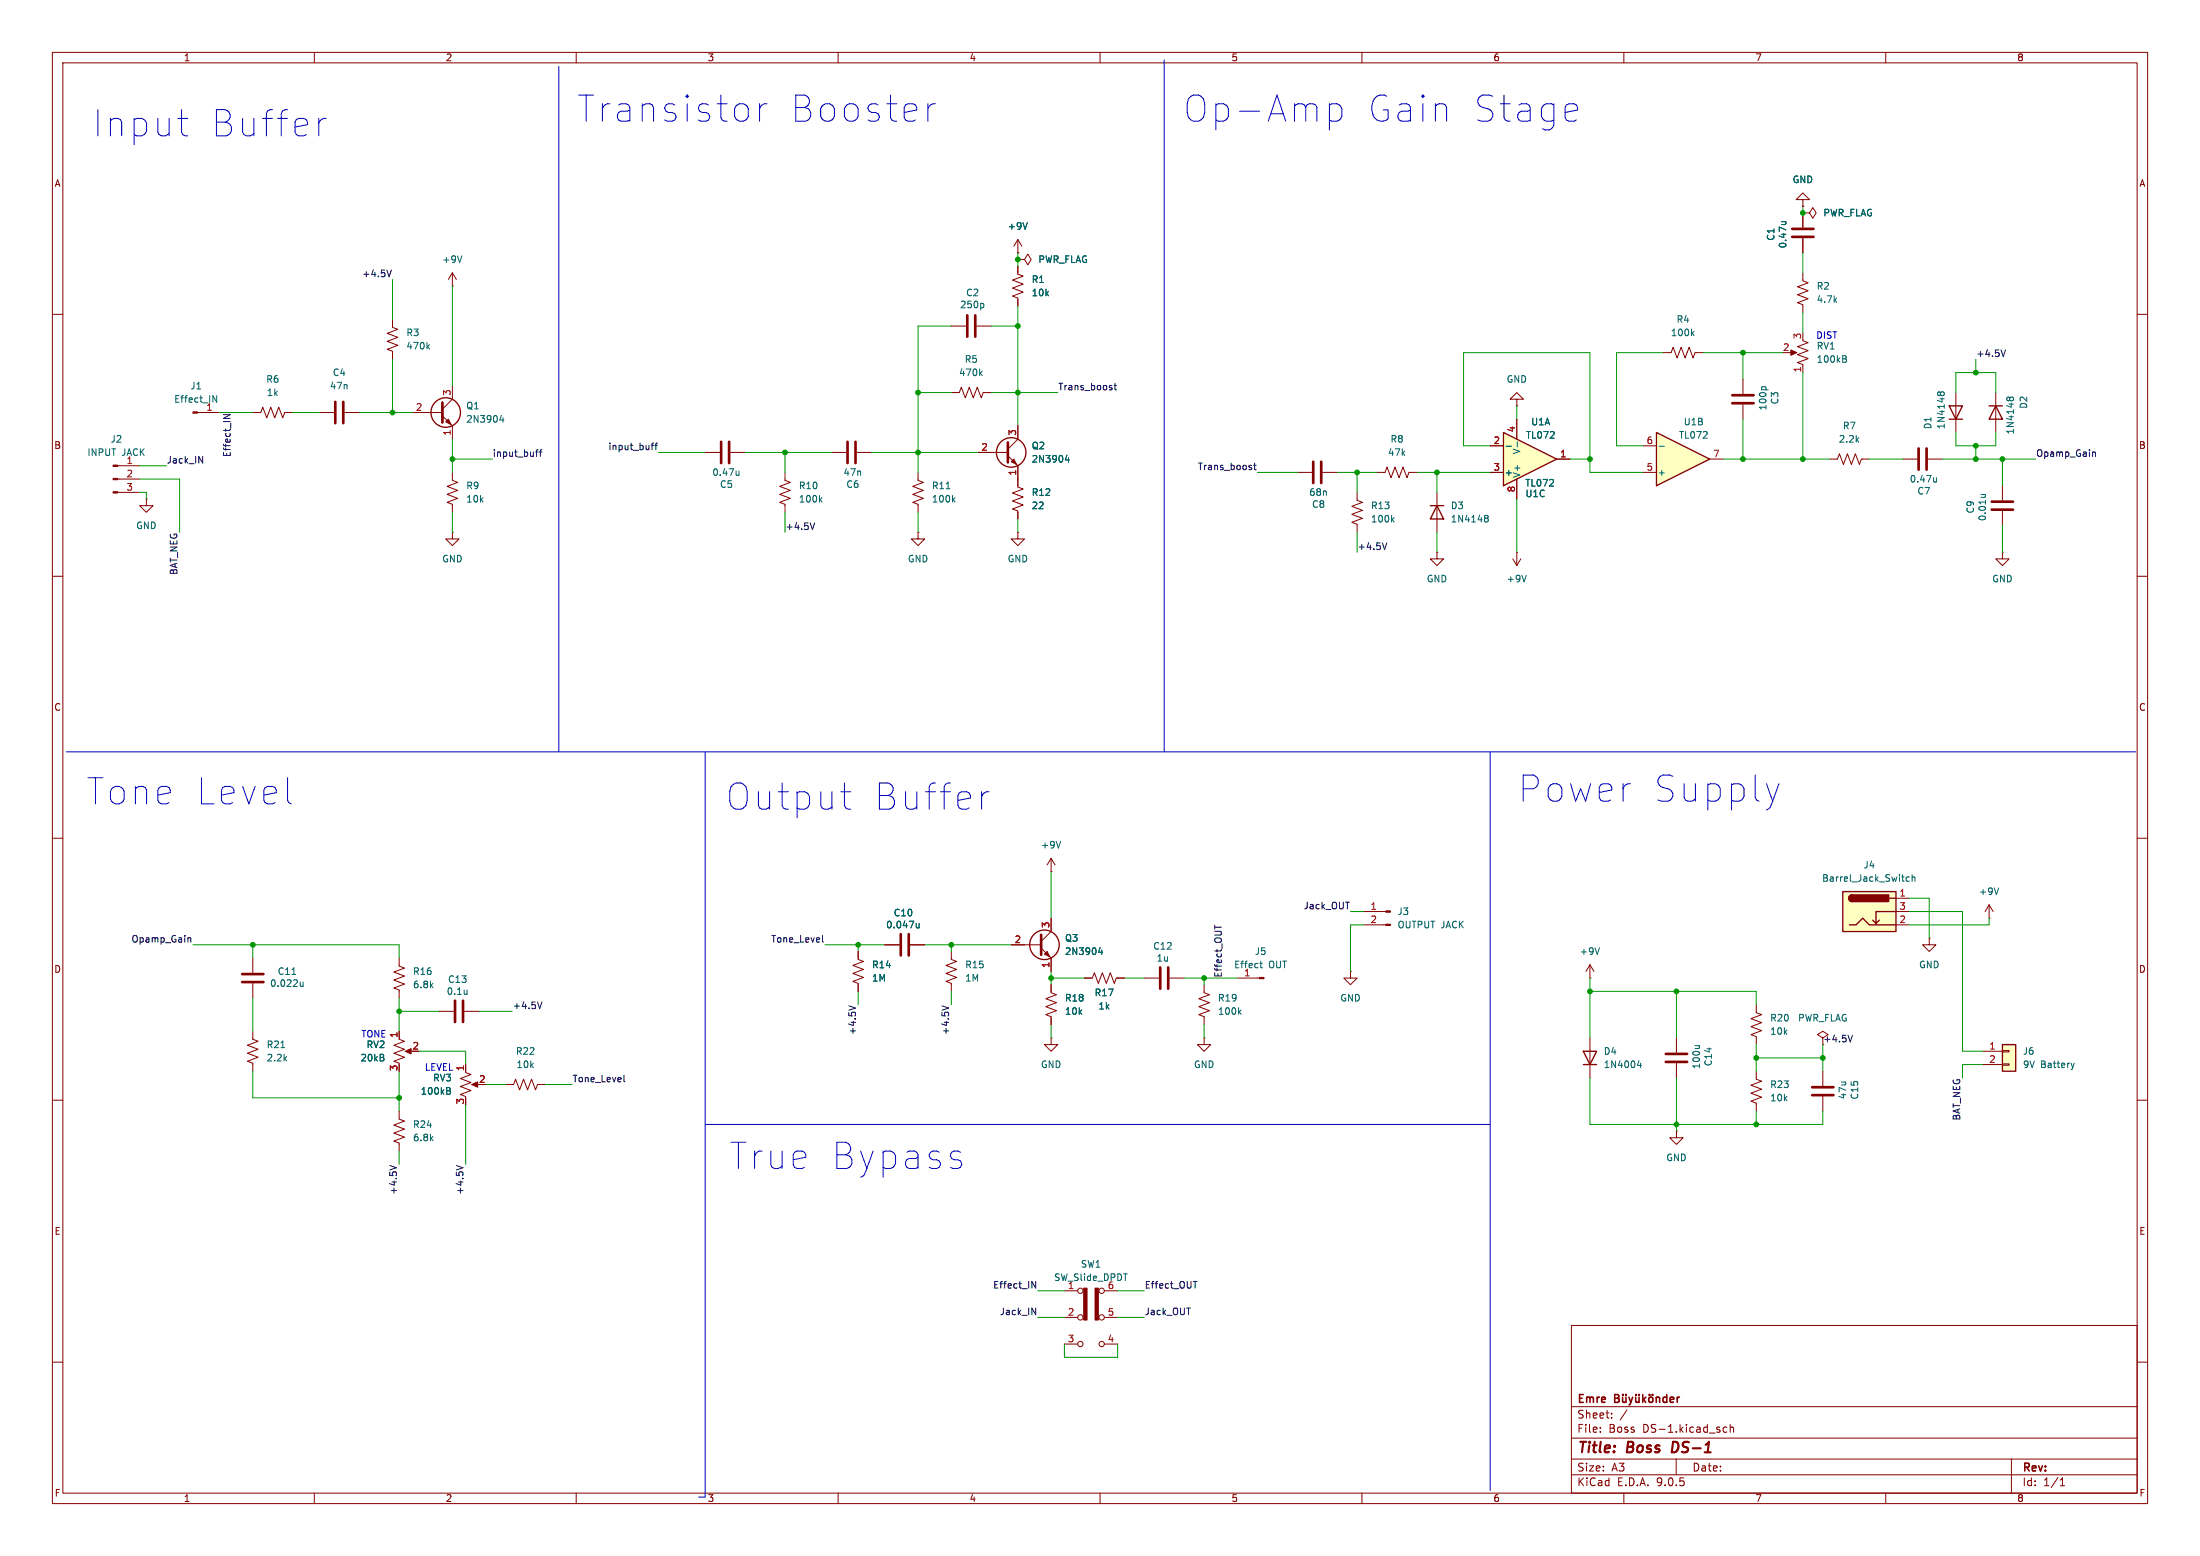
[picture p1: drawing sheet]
<svg xmlns="http://www.w3.org/2000/svg" width="420mm" height="297mm" viewBox="0 0 420 297" stroke-linecap="round" stroke-linejoin="round" font-family="sans-serif">
<g fill="none" stroke="#840000" stroke-width=".19">
<path d="M10 10h400v277h-400zM12 12h396v273h-396zM60 10v2M110 10v2M160 10v2M210 10v2M260 10v2M310 10v2M360 10v2M10 60h2M408 60h2M27.9 95.3v1.2h1.3l-1.3 1.3-1.2-1.3h1.2"/>
<path d="M27.9 95.3h.1M175.3 90.2v1.5l1 .4-2.1 .7 2.1 .8-2.1 .8 2.1 .7-2.1 .8 1.1 .4v1.5M259.1 94v1.5l1 .4-2 .7 2 .8-2 .8 2 .7-2 .8 1 .4v1.5M262.9 90.2h1.5l.4-1 .8 2 .7-2 .8 2 .7-2 .8 2 .4-1h1.5M10 110h2M408 110h2M10 160h2M408 160h2M10 210h2M96.5 207h1.5l.4-1 .8 2 .7-2 .8 2 .8-2 .7 2 .4-1h1.5M320 215.9v1.3h1.3l-1.3 1.2-1.2-1.2h1.2M320 215.9h.1"/>
<path d="M408 210h2M300 253h108v32h-108zM10 260h2M300 278.5h108M300 274.5h108M300 268.5h108M305.5 273.2v.2M305.5 272.5v.1M307.7 270.5v.2M307.7 269.8v.1M310.6 269.1l-1.3 1.9M320 278.5v3"/>
<path d="M329.7 272.5l-.5-.1-.3 .3 .2 .6h.6M330.3 272.5l.2-.1 .4 .1v.9M330.3 271.9v1.5M384 278.5v6.5M408 260h2M60 285v2M110 285v2M160 285v2M210 285v2M260 285v2M300 281.5h108M310 285v2"/>
<path d="M360 285v2M393.3 283.6h.9M393.3 282.5l.4-.4v1.5"/>
</g>
<path d="M319.4 275.2l-.3 2h.5" fill="none" stroke="#840000" stroke-width=".4"/>
<g fill="none" stroke="#840000" stroke-width=".3">
<path d="M308.3 266.2h.5l.2 .1v.3l-.2 .3a.4 .4 0 0 1 .3 .4 .4 .4 0 0 1-.3 .4h-.5zM308.3 266.9h.5M309.8 266.7v.9l.4 .1 .2-.2M309.8 266.2v.1M310.4 266.2v.1M310.4 266.7v1M311 266.7l.3 1M311.3 267.7l-.3 .5M311.7 266.7l-.4 1M312.3 266.7v.9l.4 .1 .2-.2M312.3 266.2v.1M312.9 266.2v.1"/>
<path d="M312.9 266.7v1M313.6 266.2v1.5M313.8 267.1l.4 .6M314.2 266.7l-.6 .6M314.8 266.8l.2-.1 .5 .1v.6l-.1 .2-.4 .1-.2-.2zM314.9 266.2v.1M315.5 266.2v.1M316.2 266.8l.2-.1 .4 .1v.9M316.2 266.7v1M318.2 266.8l-.4-.1-.3 .3 .1 .6h.6M318.2 266.2v1.5M318.8 267.2l.7-.2v-.2l-.5-.1-.2 .2 .1 .7h.6"/>
<path d="M320.2 266.7v1M320.6 266.7l-.3 .1-.1 .2"/>
</g>
<path d="M180.6 93.3h.8M182 95.3l.3 .5M182.3 95l-.5 .5M265.8 99.2l.3 .4M266.1 98.8l-.4 .5" fill="none" stroke="#006464" stroke-width=".19"/>
<path d="M316.2 82.6l10.2 5-10.2 5.1z" fill="#ffffc2"/>
<path d="M273 96.5h2.6M274.3 96.5l1.3 2.6h-2.6zM316.2 82.6l10.2 5-10.2 5.1z" fill="none" stroke="#840000" stroke-width=".25"/>
<g fill="none" stroke="#840000" stroke-width=".19">
<path d="M37.7 78.7h4.2M48.3 78.7h1.5l.4-1 .7 2.1 .8-2.1 .8 2.1 .7-2.1 .8 2.1 .4-1.1h1.5M332.7 72.4v2.8M332.7 77.2v2.8M22.5 88.9h4.2M22.5 91.4h4.2M22.5 94h4.2M86.4 90.2v1.5l1 .4-2.1 .7 2.1 .8-2.1 .8 2.1 .7-2.1 .8 1.1 .4v1.5M274.3 94v7.6M289.6 80v3.8M289.6 91.4v3.9M313.7 90.2h2.5"/>
<path d="M313.7 85.1h2.5M326.4 87.6h2.5M86.4 101.6v1.3h1.2l-1.2 1.2-1.3-1.2h1.3M86.4 101.6h.1M88.9 204.7l1 .4-2 .8 2 .7-2 .8 2 .8-2 .7 1 .4v.3M88.9 203.2v1.3M90.4 207h1"/>
</g>
<path d="M40.6 75.5l.8 1.3v-1.3M336.3 74l.2-.2h.4l.2 .2M283.5 98.9h.1M283.5 98.4h.4l.1 .1 .1 .2-.2 .2M283.6 98.9h.3M283.6 98.9l-.1 .1M283.9 98.9l.2 .3-.1 .3-.1 .1h-.4M289.7 84.3v1M316.8 85.2h.9M85.7 207.6l.2 .2-.2 .4 .3 .2-.1 .3-.1 .2" fill="none" stroke="#006464" stroke-width=".19"/>
<g fill="#840000" stroke="#840000" stroke-width=".19">
<path d="M21.6 88.8h.9v.2h-.9z"/>
<path d="M21.6 91.3h.9v.3h-.9z"/>
<path d="M21.6 93.9h.9v.2h-.9z"/>
<path d="M90 207l1.2-.5v1z"/>
<path d="M36.8 78.6h.9v.3h-.9z"/>
</g>
<path d="M330.7 77h4.1M330.7 75.4h4.1" fill="none" stroke="#840000" stroke-width=".51"/>
<path d="M287 82.6l10.2 5-10.2 5.1z" fill="#ffffc2"/>
<g fill="none" stroke="#840000" stroke-width=".25">
<path d="M287 82.6l10.2 5-10.2 5.1zM302.3 200.7h2.5l-1.3 2.5zM302.3 203.2h2.5"/>
<circle cx="85.1" cy="78.7" r="2.82"/>
</g>
<g fill="none" stroke="#840000" stroke-width=".19">
<path d="M344.2 38.1h1.2l-1.2-1.3-1.3 1.3h1.3v1.3M344.2 39.4h.1M86.4 54.6h.1M86.4 52.1v2.5M86.4 52.1l-.8 1.2M86.4 52.1l.7 1.2M61 78.7h2.8M65.8 78.7h2.8M74.9 61v1.5l1 .4-2 .7 2 .8-2 .8 2 .7-2 .8 1 .4v1.5M78.7 78.7h5.8M84.5 79.4l1.9 1.9v2.5M86.4 73.7v2.5l-1.9 1.9"/>
<path d="M181.6 74.9h1.5l.4-1 .8 2 .7-2 .8 2 .8-2 .7 2 .4-1h1.5M289.6 76.2h1.2l-1.2-1.3-1.3 1.3h1.3v1.3M289.6 77.5h.1M317.5 67.3h1.5l.4-1 .8 2 .7-2 .8 2 .8-2 .7 2 .4-1h1.5M284.5 90.2h2.5M284.5 85.1h2.5M297.2 87.6h2.5M368.3 179.1v1.2h1.3l-1.3 1.3-1.3-1.3h1.3M368.3 179.1h.1M379.7 175.3h.1M379.7 172.7l-.7 1.3M379.7 172.7l.8 1.3"/>
<path d="M379.7 172.7v2.6M48.3 196.9v1.5l1 .4-2.1 .7 2.1 .8-2.1 .7 2.1 .8-2.1 .8 1.1 .3v1.6M83.8 193h2.8M88.6 193h2.8M303.5 198.1v7.6M320 198.1v2.8M335.3 191.8v1.5l1 .4-2 .7 2 .8-2 .8 2 .7-2 .8 1 .4v1.5M348 198.1l1-.6-1-.6-1 .6 1 .6v1.3M320 202.9v2.8M335.3 204.5v1.5l1 .4-2 .7 2 .8-2 .8 2 .7-2 .8 1 .4v1.5M348 204.5v2.8M348 209.3v2.8"/>
</g>
<g fill="none" stroke="#006464" stroke-width=".19">
<path d="M88.2 48.8l-.4 1.3M81.6 66.1l.4 .5M82 65.8l-.5 .5M95.7 79.3l-.3 .9h.8M96 79.7v.9M187.1 71.2l.4 .5M187.5 70.9l-.5 .4M323 63.6l.4 .5M323.4 63.2l-.5 .5M287.5 85.2h1M381.5 169.5l-.4 1.3M53.6 200h.8"/>
<path d="M89.2 189v.8M89.2 189.7h-.1M323.6 199.6h.8M324.3 199.6l.1 .2M312.9 202.4l-.3 1h.8M313.2 202.9v.9"/>
</g>
<path d="M64 76.7v4.1M65.5 76.7v4.1M84.5 76.8v3.8M86.9 191v4.1M88.4 191v4.1M318 202.7h4.1M318 201.2h4.1M345.9 209h4.1M345.9 207.5h4.1" fill="none" stroke="#840000" stroke-width=".51"/>
<path d="M85.1 80.5l.5-.5 .5 1z" fill="#840000" stroke="#840000" stroke-width=".19"/>
<path d="M382.3 199.4h2.5v5.1h-2.5z" fill="#ffffc2"/>
<path d="M382.3 199.4h2.5v5.1h-2.5z" fill="none" stroke="#840000" stroke-width=".25"/>
<g fill="none" stroke="#840000" stroke-width=".19">
<path d="M181.6 62.2h2.8M186.4 62.2h2.8M260.3 174h4.3M260.3 176.5h4.3M76.2 182.9v1.5l1 .4-2 .7 2 .8-2 .8 2 .7-2 .8 1 .4v1.5M229.9 188v1.5l1 .4-2 .7 2 .8-2 .8 2 .7-2 .8 1 .4v1.5M236.2 186.7h4.2M257.8 185.4v1.3h1.3l-1.3 1.3-1.3-1.3h1.3M257.8 185.4h.1M378.5 200.7h3.8M378.5 203.2h3.8M382.3 200.5h1.2v.3h-1.2z"/>
<path d="M382.3 203.1h1.2v.2h-1.2z"/>
</g>
<path d="M187.6 57.9l.2 .2v.4l-.2 .2M236.6 193.1l.3 .5M236.9 192.8l-.4 .5M240.5 183.9h.5M240.7 183.5v1l.3 .2M396 202.9l-.3 .9" fill="none" stroke="#006464" stroke-width=".19"/>
<path d="M184.7 60.2v4.1M186.2 60.2v4.1" fill="none" stroke="#840000" stroke-width=".51"/>
<g fill="#840000" stroke="#840000" stroke-width=".19">
<path d="M264.6 173.9h.8v.2h-.8z"/>
<path d="M264.6 176.4h.8v.3h-.8z"/>
<path d="M240.4 186.6h.9v.2h-.9z"/>
</g>
<path d="M351.8 170.2h10.1v7.6h-10.1z" fill="#ffffc2"/>
<g fill="none" stroke="#840000" stroke-width=".25">
<path d="M372.1 77.5h2.5l-1.2 2.5zM379.7 77.5h2.6M381 77.5l1.3 2.5h-2.6zM372.1 80h2.5M351.8 170.2h10.1v7.6h-10.1zM353.1 176.5h1.2l1.3-1.2 1.3 1.2h5M353.6 170.8a.64 .64 0 0 0-.7 .7 .64 .64 0 0 0 .7 .6M358.8 175.6l-.7 .7M360.7 171.5h1.2M361.9 174h-3.8v2.3l-.6-.7"/>
<circle cx="193" cy="86.4" r="2.82"/>
<circle cx="199.4" cy="180.3" r="2.82"/>
</g>
<g fill="#840000" stroke="#840000" stroke-width=".25">
<path d="M353.1 171l.5-.2v1.3a.64 .64 0 0 1-.6-.4 .64 .64 0 0 1 .1-.7z"/>
<path d="M353.6 170.8h7v1.3h-7z"/>
</g>
<g fill="none" stroke="#840000" stroke-width=".19">
<path d="M344.2 39.4h.1M194.3 49.5h1.3l.6-1 .6 1-.6 1-.6-1M194.3 49.5h.1M194.3 50.8v1.5l1 .4-2 .8 2 .7-2 .8 2 .8-2 .7 1 .4v1.5M194.3 48.3h.1M194.3 45.7v2.6M194.3 45.7l-.8 1.3M194.3 45.7l.8 1.3M344.2 52.1v1.5l1 .4-2 .7 2 .8-2 .8 2 .7-2 .8 1 .4v1.5M344.2 40.6h1.2l.7-1 .6 1-.6 1.1-.7-1.1M344.2 40.6h.1M344.2 40.6v2.8"/>
<path d="M344.2 45.5v2.8M341.6 67.3h1M344.2 65l1 .4-2 .8 2 .7-2 .8 2 .8-2 .7 1 .4v1.5M373.4 74.9v7.7M381 74.9v7.7M134.6 86.4h2.8M139.4 86.4h2.8M149.9 90.2v1.5l1 .4-2.1 .7 2.1 .8-2.1 .8 2.1 .7-2.1 .8 1.1 .4v1.5M158.7 86.4h2.8M163.6 86.4h2.8M186.7 86.4h5.7M192.4 87l1.9 1.9v4.1l1 .3-2 .8 2 .8-2 .7 2 .8-2 .8 1 .3v1.6"/>
<path d="M194.3 81.3v2.5l-1.9 1.9M247.6 90.2h2.8M252.5 90.2h2.8M284.5 90.2h2.5M284.5 85.1h2.5M289.6 80v3.8M289.6 91.4v3.9M297.2 87.6h2.5M349.2 87.6h1.6l.4-1 .7 2 .8-2 .7 2 .8-2 .8 2 .3-1h1.6M363.2 87.6h2.8M368 87.6h2.8M382.3 92.7v2.8"/>
<path d="M382.3 97.5v2.8M175.3 101.6v1.3h1.2l-1.2 1.2-1.3-1.2h1.3M175.3 101.6h.1M194.3 101.6v1.3h1.3l-1.3 1.2-1.3-1.2h1.3M194.3 101.6h.1M274.3 105.4v1.3h1.3l-1.3 1.3-1.3-1.3h1.3M274.3 105.4h.1M288.8 106.7l.8 1.3M289.6 105.4h.1M289.6 105.4v2.6M290.3 106.7l-.7 1.3M382.3 105.4v1.3h1.2l-1.2 1.3-1.3-1.3h1.3"/>
<path d="M382.3 105.4h.1M200.7 166.4h.1M200.7 163.8l-.8 1.3M200.7 163.8l.7 1.3M200.7 163.8v2.6M200.7 175.3v2.5l-1.9 1.9M361.9 171.5h2.6M361.9 174h2.6M361.9 176.5h2.6M48.3 182.9v2.8M48.3 187.7v2.8M76.2 198.4l1 .4-2 .7 2 .8-2 .7 2 .8-2 .8 1 .3v.3"/>
<path d="M76.2 196.9v1.2M163.8 181.6v1.5l1 .4-2 .8 2 .7-2 .8 2 .8-2 .7 1 .4v1.5M168.9 180.3h2.8M173.7 180.3h2.8M181.6 181.6v1.5l1 .4-2 .8 2 .7-2 .8 2 .8-2 .7 1 .4v1.5M193 180.3h5.8M198.8 181l1.9 1.9v2.5M200.7 198.1v1.3h1.2l-1.2 1.3-1.3-1.3h1.3M200.7 198.1h.1M200.7 188v1.5l1 .4-2.1 .7 2.1 .8-2.1 .8 2.1 .7-2.1 .8 1.1 .4v1.5M207 186.7h1.5l.4-1 .8 2 .7-2 .8 2 .8-2 .7 2 .4-1h1.5M218.4 186.7h2.8"/>
<path d="M223.3 186.7h2.8M229.9 198.1v1.3h1.2l-1.2 1.3-1.3-1.3h1.3M229.9 198.1h.1M303.5 186.7h.1M303.5 184.2l-.7 1.2M303.5 184.2l.8 1.2M303.5 184.2v2.5M76.2 212.1v1.5l1 .4-2 .8 2 .7-2 .8 2 .7-2 .8 1 .4v1.5M77.7 200.7h1M88.9 203.2v1.3M203.2 246.4h2.5M203.2 251.5h2.5"/>
<path d="M203.2 256.5h2.5M210.8 246.4h2.6M210.8 251.5h2.6M210.8 256.5h2.6"/>
<circle cx="206.2" cy="256.5" r=".51"/>
<circle cx="206.2" cy="246.4" r=".51"/>
<circle cx="206.2" cy="251.5" r=".51"/>
<circle cx="210.3" cy="256.5" r=".51"/>
<circle cx="210.3" cy="251.5" r=".51"/>
<circle cx="210.3" cy="246.4" r=".51"/>
</g>
<g fill="none" stroke="#006464" stroke-width=".19">
<path d="M196.1 42.5l-.4 1.3M340.1 42.3h.8M340.8 42.3l.1 .4M352.2 67.9l.2 .2-.2 .4 .3 .2-.1 .3-.1 .2M370.4 75.3v.1M370.4 75l-.2-.2-.2 .1-.1 .1 .1 .4M370.4 75l.3-.2 .3 .1 .2 .1-.1 .4M370.4 75v.3M370.4 75.3l.1 .1M383.6 76.3v.1M383.6 76l-.2-.2-.2 .1-.1 .1 .1 .4M383.6 76l.3-.2 .4 .1 .1 .1-.1 .4"/>
<path d="M383.6 76v.3M383.6 76.3l.1 .1M141.1 89.9v.8M141.1 90.6l-.4 .1M156.6 95.3l.3 .5M156.9 95l-.5 .5M203.7 86.9l-.3 .9h.8M204 87.4v.8M287.5 85.2h1M289.7 84.3v1M369.7 91.2v.8M369.7 91.9l-.4 .1"/>
<path d="M378.2 94.4h.8M378.9 94.4l.1 .3M291.4 109.8l-.4 1.3M175.5 176.3v.8M175.5 177l-.2 .1-.3-.1M202.5 160.6l-.4 1.3M364.5 167.4h-.4l-.2 .2 .1 .6h.5M365 167.5l.2-.1h.3l.1 .8M365 166.9v1.3M55.7 186h.8M57.9 187.4v.9M57.9 188.2l-.2 .1-.3-.1"/>
<path d="M210 180.9l-.3 .9h.8M210.3 181.3v.9M305.3 180.9l-.4 1.3M85.7 207.6l.2 .2-.2 .4 .3 .2-.1 .3-.1 .2"/>
</g>
<g fill="none" stroke="#840000" stroke-width=".51">
<path d="M342.1 43.7h4.1M342.1 45.2h4.1M137.7 84.3v4.1M139.2 84.3v4.1M161.8 84.3v4.1M163.3 84.3v4.1M192.4 84.5v3.8M250.7 88.1v4.1M252.2 88.1v4.1M366.3 85.6v4.1M367.8 85.6v4.1M380.2 95.8h4.1"/>
<path d="M380.2 97.3h4.1M172 178.3v4.1M173.5 178.3v4.1M198.8 178.4v3.8M46.2 187.5h4.1M46.2 185.9h4.1M221.5 184.7v4M223 184.7v4"/>
</g>
<g fill="#840000" stroke="#840000" stroke-width=".19">
<path d="M341.9 66.8l1.1 .5-1.1 .5z"/>
<path d="M206.9 245.9h.6v6.1h-.6z"/>
<path d="M209 245.9h.7v6.1h-.7z"/>
<path d="M77.3 200.7l1.2-.5v1z"/>
<path d="M193 88.1l.5-.5 .6 1z"/>
<path d="M199.4 182.1l.5-.5 .5 1z"/>
</g>
<g fill="none" stroke="#0f0f0f" stroke-width=".19">
<path d="M74.7 51.6l-.4 1.2M42.7 79.1h1.2l-1.2 .8M212.7 73.6h.5M212.9 73.1v1.1l.3 .2M382.9 66.8l-.5 1.3M38 87.1l.7 1.3v-1.3M102.2 86.3h.5M102.7 85.8l-.3 .2v1.1M103 86.3h.5M103.5 85.8l-.3 .2v1.1M124.3 85h.5M124.8 84.6l-.3 .2v1"/>
<path d="M125 85h.5M125.5 84.6l-.3 .2v1M155.5 99.8l-.4 1.3M239.3 88.8h.5M239.5 88.4v1.1l.3 .2M399.5 86.3h.5v.8M264.7 103.6l-.4 1.3M35.9 179h.5v.8M157 178.6v1l.2 .2M231.9 176.6v.7M103.5 191.3l-.5 1.2M162 192l1.3 .4"/>
<path d="M179.8 192l1.3 .4M353.6 197.6l-.4 1.3M119.1 205.2v1.1l.2 .2M74.4 222.5l1.3 .4M87.1 222.5l1.3 .4M197 249.7l.7 1.2v-1.2M197 244.6l.7 1.3v-1.3M227.8 244.6h.7"/>
</g>
<g fill="none" stroke="#0000c2" stroke-width=".19">
<path d="M106.7 12.7v130.8M145 19.8v3.3M146.4 19.8a1.28 1.28 0 0 0-1.4 1M177.1 19.8v3.3M178.6 19.8a1.28 1.28 0 0 0-1.5 1M222.2 11.4v132.1M300.5 19.8l.4 .2 .3 .5v.5l-2.4 .5M33.9 22.6h1.9M35.4 25.9h.4M62.3 22.6a1.28 1.28 0 0 0-1.5 1M253.8 20l.5-.2h.9l.5 .2 .5 .8v1.4l-.5 .7-.5 .2h-.9l-.5-.2M300.9 22.9l-.4 .2"/>
<path d="M12.7 143.5h395M134.6 143.5v142.2h-1.3M160.5 151.1h1.9M161.4 154.2l.5 .3h.5M188.8 151.1a1.28 1.28 0 0 0-1.4 1M284.5 143.5v141M339.6 149.6l-1.2 3.3M134.6 214.6h149.9M182.9 219.7l.4 .2M182.9 221.4l.4 .2 .3 .5-.3 .7-.4 .2"/>
</g>
<g fill="none" stroke="#009600" stroke-width=".19">
<path d="M344.2 39.4v1.2M74.9 53.3v7.7M86.4 54.6v19.1M194.3 48.3v2.5M194.3 58.4v22.9M344.2 48.3v3.8M344.2 59.7v3.8M41.9 78.7h6.4M55.9 78.7h5.1M68.6 78.7h10.1M74.9 68.6v10.1M175.3 74.9h6.3"/>
<path d="M181.6 62.2h-6.3v28M189.2 62.2h5.1M189.2 74.9h12.7M289.6 77.5v2.5M317.5 67.3h-8.9v17.8h5.1M325.1 67.3h15.3M332.7 67.3v5.1M344.2 71.1v16.5M373.4 74.9v-3.8h7.6v3.8M377.2 68.6v2.5M26.7 94h1.2v1.3M26.7 88.9h5"/>
<path d="M26.7 91.4h7.6v10.2M86.4 87.6h7.6M86.4 83.8v6.4M86.4 97.8v3.8M125.7 86.4h8.9M142.2 86.4h16.5M149.9 86.4v3.8M149.9 97.8v3.8M166.4 86.4h20.3M175.3 97.8v3.8M194.3 99.1v2.5M240 90.2h7.6"/>
<path d="M255.3 90.2h7.6M259.1 90.2v3.8M270.5 90.2h14M274.3 90.2v3.8M284.5 85.1h-5.1v-17.8h24.1v22.9h10.2M289.6 95.3v10.1M299.7 87.6h3.8M328.9 87.6h20.3M332.7 80v7.6M356.9 87.6h6.3M370.8 87.6h17.8M373.4 82.6v2.5h7.6v-2.5"/>
<path d="M377.2 85.1v2.5M382.3 87.6v5.1M259.1 101.6v3.8M274.3 101.6v3.8M382.3 100.3v5.1M200.7 166.4v8.9M257.8 174h2.5M260.3 176.5h-2.5v8.9M364.5 174h10.1v26.7h3.9M364.5 171.5h3.8v7.6M379.7 175.3v1.2h-15.2M36.8 180.3h39.4v2.6"/>
<path d="M48.3 180.3v2.6M48.3 190.5v6.4M76.2 190.5v6.4M76.2 193h7.6M91.4 193h6.4M157.5 180.3h11.4M163.8 180.3v1.3M163.8 189.2v2.6M176.5 180.3h16.5M181.6 180.3v1.3M181.6 189.2v2.6M200.7 185.4v2.6"/>
<path d="M200.7 195.6v2.5M200.7 186.7h6.3M214.6 186.7h3.8M226.1 186.7h10.1M229.9 186.7v1.3M229.9 195.6v2.5M303.5 186.7v11.4M303.5 189.2h31.8v2.6M320 189.2v8.9M335.3 199.4v5.1M348 199.4v5.1M48.3 204.5v5.1h27.9"/>
<path d="M76.2 204.5v7.6M76.2 219.7v2.5M80 200.7h8.9v2.5M88.9 210.8v11.4M92.7 207h3.8M104.1 207h5.1M303.5 205.7v8.9h44.5v-2.5M320 205.7v10.2M335.3 212.1v2.5M335.3 201.9h12.7M378.5 203.2h-3.9v2.5M198.1 246.4h5.1"/>
<path d="M198.1 251.5h5.1M203.2 256.5v2.6h10.2v-2.6M213.4 246.4h5M213.4 251.5h5"/>
</g>
<g fill="#009600" stroke="#009600" stroke-width=".19">
<circle cx="86.4" cy="87.6" r=".46"/>
<circle cx="74.9" cy="78.7" r=".46"/>
<circle cx="76.2" cy="193" r=".46"/>
<circle cx="48.3" cy="180.3" r=".46"/>
<circle cx="76.2" cy="209.6" r=".46"/>
<circle cx="229.9" cy="186.7" r=".46"/>
<circle cx="200.7" cy="186.7" r=".46"/>
<circle cx="194.3" cy="62.2" r=".46"/>
<circle cx="194.3" cy="74.9" r=".46"/>
<circle cx="194.3" cy="49.5" r=".46"/>
<circle cx="175.3" cy="74.9" r=".46"/>
<circle cx="163.8" cy="180.3" r=".46"/>
<circle cx="181.6" cy="180.3" r=".46"/>
<circle cx="149.9" cy="86.4" r=".46"/>
<circle cx="175.3" cy="86.4" r=".46"/>
<circle cx="377.2" cy="85.1" r=".46"/>
<circle cx="382.3" cy="87.6" r=".46"/>
<circle cx="377.2" cy="71.1" r=".46"/>
<circle cx="377.2" cy="87.6" r=".46"/>
<circle cx="274.3" cy="90.2" r=".46"/>
<circle cx="303.5" cy="189.2" r=".46"/>
<circle cx="320" cy="189.2" r=".46"/>
<circle cx="332.7" cy="87.6" r=".46"/>
<circle cx="344.2" cy="87.6" r=".46"/>
<circle cx="259.1" cy="90.2" r=".46"/>
<circle cx="335.3" cy="214.6" r=".46"/>
<circle cx="320" cy="214.6" r=".46"/>
<circle cx="335.3" cy="201.9" r=".46"/>
<circle cx="348" cy="201.9" r=".46"/>
<circle cx="344.2" cy="40.6" r=".46"/>
<circle cx="332.7" cy="67.3" r=".46"/>
<circle cx="303.5" cy="87.6" r=".46"/>
</g>
<g font-size="7" fill="#0000c2">
<text x="110.3" y="23.6">Transistor</text>
<text x="150.4" y="23.6">Booster</text>
<text x="226" y="23.6">Op-Amp</text>
<text x="260.7" y="23.6">Gain</text>
<text x="280.4" y="23.6">Stage</text>
<text x="17.8" y="26.4">Input</text>
<text x="39.9" y="26.4">Buffer</text>
<text x="16.6" y="153.9">Tone Level</text>
<text x="138.6" y="154.9">Output</text>
<text x="166.4" y="154.9">Buffer</text>
<text x="289.9" y="153.4">Power</text>
<text x="315.3" y="153.4">Supply</text>
<text x="139.3" y="223.5">True Bypass</text>
</g>
<g font-size="2.8" fill="#840000">
<text x="301" y="277.9">Title:</text>
<text x="310.6" y="277.9">Boss</text>
<text x="320" y="277.9">DS-1</text>
</g>
<g font-size="2.1" fill="#840000">
<text x="301" y="268.2">Emre</text>
<text x="301" y="273.7">File:</text>
<text x="301" y="271">Sheet:</text>
<text x="307.1" y="273.7">Boss</text>
<text x="313.7" y="273.7">DS-1.kicad_sch</text>
<text x="301" y="281.1">Size:</text>
<text x="307.6" y="281.1">A3</text>
<text x="323" y="281.1">Date:</text>
<text x="386" y="281.3">Rev:</text>
<text x="301" y="283.9">KiCad</text>
<text x="308.7" y="283.9">E.D.A.</text>
<text x="316.3" y="283.9">9.0.5</text>
<text x="386" y="283.9">Id:</text>
<text x="390.1" y="283.9">1/1</text>
</g>
<g font-size="1.8" fill="#840000">
<text x="35" y="11.9">1</text>
<text x="85" y="11.9">2</text>
<text x="135" y="11.9">3</text>
<text x="185" y="11.9">4</text>
<text x="235" y="11.9">5</text>
<text x="285" y="11.9">6</text>
<text x="335" y="11.9">7</text>
<text x="385" y="11.9">8</text>
<text x="10.3" y="35.9">A</text>
<text x="408.3" y="35.9">A</text>
<text x="10.3" y="85.9">B</text>
<text x="408.2" y="85.9">B</text>
<text x="10.3" y="135.9">C</text>
<text x="408.2" y="135.9">C</text>
<text x="10.3" y="185.9">D</text>
<text x="408.2" y="185.9">D</text>
<text x="10.3" y="235.9">E</text>
<text x="408.3" y="235.9">E</text>
<text x="10.3" y="285.9">F</text>
<text x="35" y="286.9">1</text>
<text x="85" y="286.9">2</text>
<text x="135" y="286.9">3</text>
<text x="185" y="286.9">4</text>
<text x="235" y="286.9">5</text>
<text x="285" y="286.9">6</text>
<text x="335" y="286.9">7</text>
<text x="385" y="286.9">8</text>
<text x="408.3" y="285.9">F</text>
</g>
<g font-size="1.8" fill="#006464">
<text x="342.1" y="35.2">GND</text>
<text x="348" y="41.5">PWR_FLAG</text>
<text x="192.3" y="44">+9V</text>
<text x="338.9" y="46" transform="rotate(-90 338.9 46)">C1</text>
<text x="341.2" y="47.5" transform="rotate(-90 341.2 47.5)">0.47u</text>
<text x="84.3" y="50.4">+9V</text>
<text x="198.1" y="50.4">PWR_FLAG</text>
<text x="183.2" y="59">250p</text>
<text x="184.3" y="56.7">C2</text>
<text x="196.9" y="54.2">R1</text>
<text x="196.9" y="56.7">10k</text>
<text x="346.7" y="55.5">R2</text>
<text x="346.7" y="58">4.7k</text>
<text x="77.5" y="64.4">R3</text>
<text x="318.9" y="64.4">100k</text>
<text x="320" y="61.8">R4</text>
<text x="63.4" y="72">C4</text>
<text x="77.5" y="66.9">470k</text>
<text x="183" y="72">470k</text>
<text x="184.1" y="69.4">R5</text>
<text x="346.7" y="66.9">RV1</text>
<text x="346.7" y="69.4">100kB</text>
<text x="33.2" y="77.1">Effect_IN</text>
<text x="36.3" y="74.5">J1</text>
<text x="50.7" y="73.3">R6</text>
<text x="50.8" y="75.8">1k</text>
<text x="62.9" y="74.5">47n</text>
<text x="287.5" y="73.3">GND</text>
<text x="339.7" y="77.3" transform="rotate(-90 339.7 77.3)">C3</text>
<text x="88.9" y="78.3">Q1</text>
<text x="88.9" y="80.9">2N3904</text>
<text x="291.2" y="83.9">TL072</text>
<text x="292.2" y="81.4">U1A</text>
<text x="320.4" y="83.9">TL072</text>
<text x="321.3" y="81.4">U1B</text>
<text x="337.4" y="78.4" transform="rotate(-90 337.4 78.4)">100p</text>
<text x="351.7" y="82.1">R7</text>
<text x="368.9" y="82" transform="rotate(-90 368.9 82)">D1</text>
<text x="371.4" y="82" transform="rotate(-90 371.4 82)">1N4148</text>
<text x="384.7" y="83" transform="rotate(-90 384.7 83)">1N4148</text>
<text x="387.2" y="78.1" transform="rotate(-90 387.2 78.1)">D2</text>
<text x="16.6" y="87.2">INPUT</text>
<text x="21" y="84.7">J2</text>
<text x="23.3" y="87.2">JACK</text>
<text x="196.9" y="86">Q2</text>
<text x="196.9" y="88.5">2N3904</text>
<text x="264.9" y="87.2">47k</text>
<text x="265.4" y="84.7">R8</text>
<text x="290.4" y="86.8" transform="rotate(-90 290.4 86.8)">V-</text>
<text x="350.9" y="84.7">2.2k</text>
<text x="88.9" y="93.6">R9</text>
<text x="135.9" y="91">0.47u</text>
<text x="137.3" y="93.3">C5</text>
<text x="152.4" y="93.6">R10</text>
<text x="160.9" y="91">47n</text>
<text x="161.5" y="93.3">C6</text>
<text x="177.8" y="93.6">R11</text>
<text x="196.9" y="94.8">R12</text>
<text x="249.8" y="94.8">68n</text>
<text x="287.1" y="91">+</text>
<text x="290.4" y="91.3" transform="rotate(-90 290.4 91.3)">V+</text>
<text x="291.1" y="93.1">TL072</text>
<text x="291.1" y="95.1">U1C</text>
<text x="316.4" y="91">+</text>
<text x="364.5" y="92.3">0.47u</text>
<text x="365.9" y="94.6">C7</text>
<text x="25.9" y="101.2">GND</text>
<text x="88.9" y="96.1">10k</text>
<text x="152.4" y="96.1">100k</text>
<text x="177.8" y="96.1">100k</text>
<text x="196.9" y="97.4">22</text>
<text x="250.4" y="97.1">C8</text>
<text x="261.6" y="97.4">R13</text>
<text x="261.6" y="99.9">100k</text>
<text x="276.9" y="97.4">D3</text>
<text x="276.9" y="99.9">1N4148</text>
<text x="377" y="98.1" transform="rotate(-90 377 98.1)">C9</text>
<text x="379.3" y="99.6" transform="rotate(-90 379.3 99.6)">0.01u</text>
<text x="84.3" y="107.5">GND</text>
<text x="173.2" y="107.5">GND</text>
<text x="192.3" y="107.5">GND</text>
<text x="272.3" y="111.4">GND</text>
<text x="287.5" y="111.4">+9V</text>
<text x="380.2" y="111.4">GND</text>
<text x="198.6" y="162.2">+9V</text>
<text x="355.7" y="166">J4</text>
<text x="347.8" y="168.5">Barrel_Jack_Switch</text>
<text x="377.7" y="171">+9V</text>
<text x="169.1" y="177.4">0.047u</text>
<text x="170.5" y="175.1">C10</text>
<text x="203.2" y="179.9">Q3</text>
<text x="266.7" y="174.9">J3</text>
<text x="266.7" y="177.4">OUTPUT JACK</text>
<text x="166.4" y="185">R14</text>
<text x="184.2" y="185">R15</text>
<text x="203.2" y="182.5">2N3904</text>
<text x="220" y="181.5">C12</text>
<text x="220.7" y="183.7">1u</text>
<text x="235.5" y="185">Effect</text>
<text x="239.5" y="182.5">J5</text>
<text x="242.2" y="185">OUT</text>
<text x="301.5" y="182.5">+9V</text>
<text x="366.3" y="185">GND</text>
<text x="51.5" y="188.6">0.022u</text>
<text x="52.9" y="186.3">C11</text>
<text x="78.7" y="188.8">6.8k</text>
<text x="78.7" y="186.3">R16</text>
<text x="85.2" y="190.1">0.1u</text>
<text x="85.4" y="187.8">C13</text>
<text x="166.4" y="187.6">1M</text>
<text x="184.2" y="187.6">1M</text>
<text x="203.2" y="191.4">R18</text>
<text x="208.9" y="190.3">R17</text>
<text x="232.4" y="191.4">R19</text>
<text x="237.4" y="186.4">1</text>
<text x="255.8" y="191.4">GND</text>
<text x="203.2" y="193.9">10k</text>
<text x="209.6" y="192.9">1k</text>
<text x="232.4" y="193.9">100k</text>
<text x="337.8" y="197.7">10k</text>
<text x="337.8" y="195.2">R20</text>
<text x="343.2" y="195.2">PWR_FLAG</text>
<text x="50.8" y="202.8">2.2k</text>
<text x="50.8" y="200.3">R21</text>
<text x="68.7" y="202.8">20kB</text>
<text x="69.9" y="200.3">RV2</text>
<text x="98.4" y="201.5">R22</text>
<text x="306.1" y="201.5">D4</text>
<text x="327" y="203.6" transform="rotate(-90 327 203.6)">C14</text>
<text x="386.1" y="201.5">J6</text>
<text x="80.2" y="209.1">100kB</text>
<text x="82.6" y="206.6">RV3</text>
<text x="98.5" y="204.1">10k</text>
<text x="198.6" y="204.1">GND</text>
<text x="227.8" y="204.1">GND</text>
<text x="306.1" y="204.1">1N4004</text>
<text x="324.7" y="204.2" transform="rotate(-90 324.7 204.2)">100u</text>
<text x="337.8" y="207.9">R23</text>
<text x="352.7" y="209.9" transform="rotate(-90 352.7 209.9)">47u</text>
<text x="354.9" y="210" transform="rotate(-90 354.9 210)">C15</text>
<text x="386.1" y="204.1">9V</text>
<text x="389.6" y="204.1">Battery</text>
<text x="78.7" y="215.5">R24</text>
<text x="337.8" y="210.4">10k</text>
<text x="78.7" y="218">6.8k</text>
<text x="318" y="221.8">GND</text>
<text x="201.1" y="244.7">SW_Slide_DPDT</text>
<text x="206.2" y="242.2">SW1</text>
<text x="203.8" y="246.1">1</text>
<text x="211.4" y="246.1">6</text>
</g>
<g font-size="1.8" fill="#0f0f0f">
<text x="69" y="53">+4.5V</text>
<text x="377.2" y="68.2">+4.5V</text>
<text x="201.9" y="74.6">Trans_boost</text>
<text x="31.7" y="88.6">Jack_IN</text>
<text x="44.1" y="87.3" transform="rotate(-90 44.1 87.3)">Effect_IN</text>
<text x="94" y="87.3">input_buff</text>
<text x="116" y="86">input_buff</text>
<text x="228.6" y="89.8">Trans_boost</text>
<text x="388.6" y="87.3">Opamp_Gain</text>
<text x="149.9" y="101.3">+4.5V</text>
<text x="259.1" y="105.1">+4.5V</text>
<text x="33.9" y="109.8" transform="rotate(-90 33.9 109.8)">BAT_NEG</text>
<text x="248.8" y="173.6">Jack_OUT</text>
<text x="25" y="180">Opamp_Gain</text>
<text x="147.1" y="180">Tone_Level</text>
<text x="233.3" y="186.7" transform="rotate(-90 233.3 186.7)">Effect_OUT</text>
<text x="97.8" y="192.7">+4.5V</text>
<text x="163.5" y="197.7" transform="rotate(-90 163.5 197.7)">+4.5V</text>
<text x="181.3" y="197.7" transform="rotate(-90 181.3 197.7)">+4.5V</text>
<text x="348" y="199">+4.5V</text>
<text x="109.2" y="206.7">Tone_Level</text>
<text x="374.3" y="214" transform="rotate(-90 374.3 214)">BAT_NEG</text>
<text x="75.9" y="228.1" transform="rotate(-90 75.9 228.1)">+4.5V</text>
<text x="88.6" y="228.1" transform="rotate(-90 88.6 228.1)">+4.5V</text>
<text x="189.5" y="246">Effect_IN</text>
<text x="190.8" y="251.1">Jack_IN</text>
<text x="218.4" y="246">Effect_OUT</text>
<text x="218.4" y="251.1">Jack_OUT</text>
</g>
<g font-size="1.8" fill="#a90000">
<text x="343.9" y="64.8" transform="rotate(-90 343.9 64.8)">3</text>
<text x="340.3" y="67.1">2</text>
<text x="343.9" y="71.2" transform="rotate(-90 343.9 71.2)">1</text>
<text x="86.1" y="75.6" transform="rotate(-90 86.1 75.6)">3</text>
<text x="39.3" y="78.5">1</text>
<text x="79.3" y="78.5">2</text>
<text x="86.1" y="83.3" transform="rotate(-90 86.1 83.3)">1</text>
<text x="194.1" y="83.3" transform="rotate(-90 194.1 83.3)">3</text>
<text x="289.3" y="82.6" transform="rotate(-90 289.3 82.6)">4</text>
<text x="24.1" y="88.6">1</text>
<text x="187.3" y="86.1">2</text>
<text x="285" y="89.9">3</text>
<text x="285" y="84.8">2</text>
<text x="297.7" y="87.4">1</text>
<text x="314.3" y="89.9">5</text>
<text x="314.3" y="84.8">6</text>
<text x="327" y="87.4">7</text>
<text x="24.1" y="91.2">2</text>
<text x="24.1" y="93.7">3</text>
<text x="194.1" y="90.9" transform="rotate(-90 194.1 90.9)">1</text>
<text x="289.3" y="94.1" transform="rotate(-90 289.3 94.1)">8</text>
<text x="261.5" y="173.7">1</text>
<text x="362.5" y="171.2">1</text>
<text x="362.5" y="173.7">3</text>
<text x="200.4" y="177.2" transform="rotate(-90 200.4 177.2)">3</text>
<text x="261.5" y="176.3">2</text>
<text x="362.5" y="176.3">2</text>
<text x="193.6" y="180.1">2</text>
<text x="200.4" y="184.9" transform="rotate(-90 200.4 184.9)">1</text>
<text x="75.9" y="198.2" transform="rotate(-90 75.9 198.2)">1</text>
<text x="78.7" y="200.4">2</text>
<text x="379.7" y="200.4">1</text>
<text x="379.7" y="202.9">2</text>
<text x="75.9" y="204.5" transform="rotate(-90 75.9 204.5)">3</text>
<text x="88.6" y="204.5" transform="rotate(-90 88.6 204.5)">1</text>
<text x="91.4" y="206.8">2</text>
<text x="88.6" y="210.9" transform="rotate(-90 88.6 210.9)">3</text>
<text x="203.8" y="251.2">2</text>
<text x="211.4" y="251.2">5</text>
<text x="203.8" y="256.3">3</text>
<text x="211.4" y="256.3">4</text>
</g>
<g font-size="1.8" fill="#0000c2">
<text x="346.6" y="64.9">DIST</text>
<text x="68.9" y="198.2">TONE</text>
<text x="81" y="204.6">LEVEL</text>
</g>
</svg>
